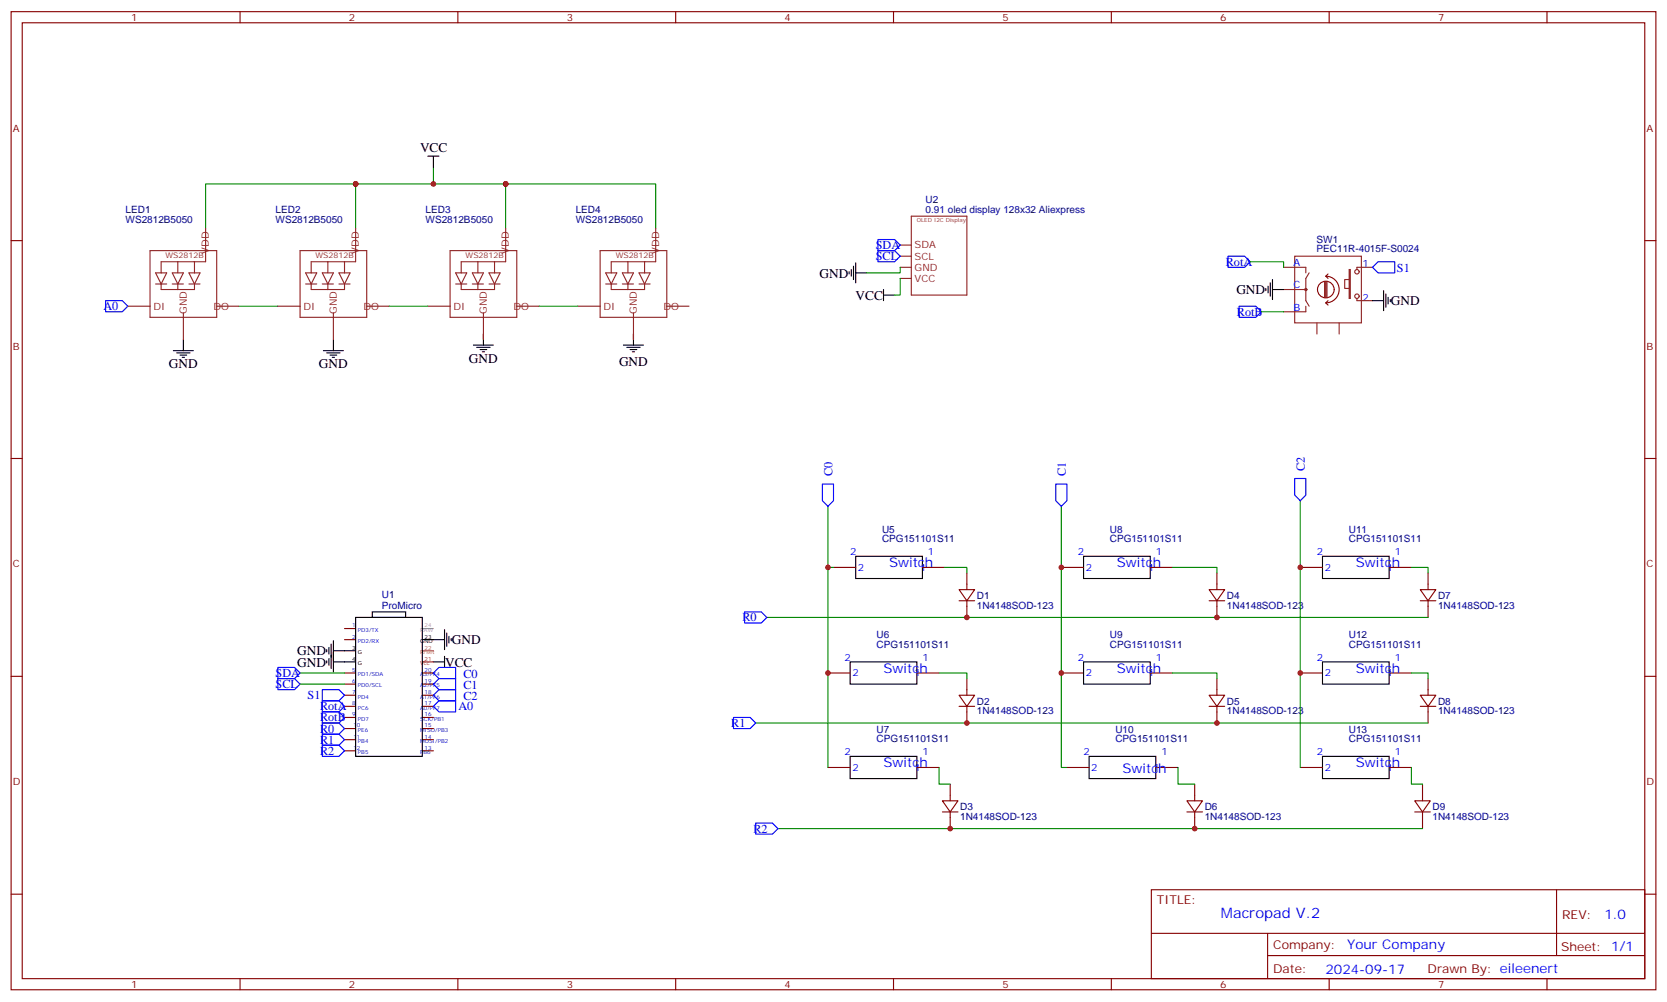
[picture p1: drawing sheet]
<svg xmlns="http://www.w3.org/2000/svg" width="529mm" height="318mm" viewBox="0 0 529 318" stroke-linecap="round" stroke-linejoin="round" font-family="sans-serif">
<g fill="none" stroke="#870000" stroke-width=".35">
<path d="M3.5 3.7h522.1v310.4h-522.1zM7.1 7.2h515v303.4h-515zM76.2 3.7v3.5M145.3 3.7v3.5M214.5 3.7v3.5M283.6 3.7v3.5M352.8 3.7v3.5M421.9 3.7v3.5M491.1 3.7v3.5M3.5 76.4h3.6M522.1 76.4h3.5M3.5 145.5h3.6"/>
<path d="M522.1 145.5h3.5M109.4 199.5h3.5M264.6 180.1h7M292.8 180.1h7.1M304.4 187.1h5l-2.5 3.6zM304.4 190.7h5M306.9 181.9v5.2M306.9 190.7v5.3M336.9 180.1h7.1M365.1 180.1h7.1M383.8 187.1h5l-2.5 3.6zM383.8 190.7h5"/>
<path d="M386.3 181.9v5.2M386.3 190.7v5.3M412.7 180.1h7.1M441 180.1h7M450.8 187.1h5l-2.5 3.6zM450.8 190.7h5M453.3 181.9v5.2M453.3 190.7v5.3M3.5 214.7h3.6M109.4 203h3.5M109.4 213.6h3.5M109.4 217.1h3.5"/>
<path d="M134.1 213.6h3.5M134.1 217.1h3.5M262.8 213.6h7.1M291 213.6h7.1M306.9 215.4v5.3M336.9 213.6h7.1M365.1 213.6h7.1M386.3 215.4v5.3M412.7 213.6h7.1M441 213.6h7M453.3 215.4v5.3M522.1 214.7h3.5"/>
<path d="M109.4 220.7h3.5M109.4 224.2h3.5M109.4 227.7h3.5M109.4 231.2h3.5M109.4 234.8h3.5M109.4 238.3h3.5M134.1 220.7h3.5M134.1 224.2h3.5M134.1 227.7h3.5M134.1 231.2h3.5M134.1 234.8h3.5M134.1 238.3h3.5"/>
<path d="M304.4 220.7h5l-2.5 3.5zM304.4 224.2h5M306.9 224.2v5.3M383.8 220.7h5l-2.5 3.5zM383.8 224.2h5M386.3 224.2v5.3M450.8 220.7h5l-2.5 3.5zM450.8 224.2h5M453.3 224.2v5.3M262.8 243.6h7.1M291 243.6h7.1M299.2 254.2h4.9l-2.5 3.5z"/>
<path d="M299.2 257.7h4.9M301.6 248.9v5.3M301.6 257.7v5.3M338.7 243.6h7M366.9 243.6h7M376.8 254.2h4.9l-2.5 3.5zM376.8 257.7h4.9M379.2 248.9v5.3M379.2 257.7v5.3M412.7 243.6h7.1M441 243.6h7M449.1 254.2h4.9l-2.4 3.5z"/>
<path d="M449.1 257.7h4.9M451.6 248.9v5.3M451.6 257.7v5.3M3.5 283.8h3.6M365.5 282.4h156.6v28.2h-156.6zM365.5 296.2h156.5M402.4 296.2v14.2M494.1 282.4v20.9M522.1 283.8h3.5M76.2 310.6v3.5M145.3 310.6v3.5M214.5 310.6v3.5"/>
<path d="M283.6 310.6v3.5M352.8 310.6v3.5M402.4 303.3h119.6M421.9 310.6v3.5M491.1 310.6v3.5"/>
</g>
<g fill="none" stroke="#000" stroke-width=".35">
<path d="M135.8 49.6h3.5M137.6 49.6v3.5M269.5 86.3v.7M270.2 85.5v2.2M270.9 84.5v4.2M271.6 86.6h3.6M271.6 83.4v6.4M280.5 93.7h3.5M280.5 91.9v3.5M401.8 91.5v.8M402.5 90.8v2.2M403.2 89.8v4.2"/>
<path d="M403.9 91.9h3.6M403.9 88.7v6.4M435.7 95.4h3.5M439.2 92.3v6.3M439.9 93.3v4.2M440.6 94.4v2.1M441.3 95.1v.7M55 111.3h6.4M56.1 112h4.2M57.1 112.7h2.2M57.9 113.4h.7M58.2 107.8v3.5"/>
<path d="M102.7 111.3h6.3M103.7 112h4.2M104.8 112.7h2.1M105.5 113.4h.7M105.8 107.8v3.5M150.3 109.5h6.3M151.3 110.2h4.3M152.4 110.9h2.1M153.1 111.7h.7M153.5 106v3.5M197.9 109.5h6.4M199 110.2h4.2"/>
<path d="M200 110.9h2.1M200.7 111.7h.7M201.1 106v3.5M271.6 176.6h21.2v7h-21.2zM344 176.6h21.1v7h-21.1zM419.8 176.6h21.2v7h-21.2zM112.9 196h21.2v44.1h-21.2zM118.2 194.2h10.6v1.8h-10.6zM141.1 199.8v6.4M103.7 206.2v.7M103.7 209.7v.7M104.4 205.5v2.1"/>
<path d="M104.4 209v2.1M105.1 204.4v7.8M105.8 206.6h7.1M105.8 210.1h7.1M105.8 203.4v9.9M134.1 203h7M137.6 210.1h3.5M141.1 208.3v3.5M141.8 200.9v4.2M142.5 202v2.1M143.2 202.7v.7M269.9 210.1h21.1v7h-21.1z"/>
<path d="M344 210.1h21.1v7h-21.1zM419.8 210.1h21.2v7h-21.2zM269.9 240.1h21.1v7h-21.1zM345.7 240.1h21.2v7h-21.2zM419.8 240.1h21.2v7h-21.2z"/>
</g>
<path d="M134.1 210.1h3.5" fill="none" stroke="#f00" stroke-width=".35"/>
<path d="M134.1 206.6h3.5" fill="none" stroke="#f60" stroke-width=".35"/>
<path d="M134.1 199.5h3.5" fill="none" stroke="#999" stroke-width=".35"/>
<g fill="none" stroke="#00f" stroke-width=".35">
<path d="M278.7 76h5.3l1.8 1.8-1.8 1.8h-5.3zM278.7 79.6h5.3l1.8 1.7-1.8 1.8h-5.3zM33.5 95.4h5.3l1.8 1.8-1.8 1.8h-5.3zM389.8 81.3h5.3l1.8 1.8-1.8 1.7h-5.3zM393.3 97.2h5.3l1.8 1.8-1.8 1.7h-5.3zM437.4 83.1h5.3v3.5h-5.3l-1.7-1.8zM261.1 153.6h3.5v5.3l-1.8 1.8-1.7-1.8zM335.1 153.6h3.6v5.3l-1.8 1.8-1.8-1.8zM411 151.9h3.5v5.3l-1.8 1.7-1.7-1.7zM236.4 194.2h5.3l1.7 1.8-1.7 1.7h-5.3zM88.2 211.8h5.3l1.7 1.8-1.7 1.8h-5.3zM88.2 215.4h5.3l1.7 1.7-1.7 1.8h-5.3z"/>
<path d="M102.3 218.9h5.3l1.8 1.8-1.8 1.7h-5.3zM137.6 213.6l1.7-1.8h5.3v3.6h-5.3zM137.6 217.1l1.7-1.7h5.3v3.5h-5.3zM102.3 222.4h5.3l1.8 1.8-1.8 1.8h-5.3zM102.3 226h5.3l1.8 1.7-1.8 1.8h-5.3zM102.3 229.5h5.3l1.8 1.7-1.8 1.8h-5.3zM102.3 233h5.3l1.8 1.8-1.8 1.7h-5.3zM102.3 236.5h5.3l1.8 1.8-1.8 1.8h-5.3zM137.6 220.7l1.7-1.8h5.3v3.5h-5.3zM137.6 224.2l1.7-1.8h5.3v3.6h-5.3zM232.8 227.7h5.3l1.8 1.8-1.8 1.7h-5.3zM239.9 261.2h5.3l1.7 1.8-1.7 1.8h-5.3z"/>
</g>
<g fill="none" stroke="#8c2424" stroke-width=".35">
<path d="M47.6 79.6h21.2v21.1h-21.2zM65.3 72.5v10.6h-14.1v3.5M95.2 79.6h21.2v21.1h-21.2zM112.9 72.5v10.6h-14.1v3.5M142.9 79.6h21.1v21.1h-21.1zM160.5 72.5v10.6h-14.1v3.5M190.5 79.6h21.2v21.1h-21.2zM208.1 72.5v10.6h-14.1v3.5M285.8 77.8h3.5M289.3 68.6h17.6v25.1h-17.6zM40.6 97.2h7M49.4 86.6h3.5l-1.7 3.5z"/>
<path d="M49.4 90.1h3.5M51.2 90.1v1.8h10.5v-1.8M54.7 86.6h3.5l-1.8 3.5zM54.7 90.1h3.5M56.4 83.1v3.5M56.4 90.1v1.8M58.2 99.3v8.5M60 86.6h3.5l-1.8 3.5zM60 90.1h3.5M61.7 83.1v3.5M68.8 97.2h7M88.2 97.2h7"/>
<path d="M97 86.6h3.5l-1.7 3.5zM97 90.1h3.5M98.8 90.1v1.8h10.6v-1.8M102.3 86.6h3.5l-1.7 3.5zM102.3 90.1h3.5M104.1 83.1v3.5M104.1 90.1v1.8M105.8 99.3v8.5M107.6 86.6h3.5l-1.7 3.5zM107.6 90.1h3.5M109.4 83.1v3.5M116.4 97.2h7.1"/>
<path d="M135.8 97.2h7.1M144.6 86.6h3.6l-1.8 3.5zM144.6 90.1h3.6M146.4 90.1v1.8h10.6v-1.8M149.9 86.6h3.6l-1.8 3.5zM149.9 90.1h3.6M151.7 83.1v3.5M151.7 90.1v1.8M153.5 99.3v8.5M155.2 86.6h3.5l-1.7 3.5zM155.2 90.1h3.5M157 83.1v3.5"/>
<path d="M164 97.2h7.1M183.4 97.2h7.1M192.3 86.6h3.5l-1.8 3.5zM192.3 90.1h3.5M194 90.1v1.8h10.6v-1.8M197.6 86.6h3.5l-1.8 3.5zM197.6 90.1h3.5M199.3 83.1v3.5M199.3 90.1v1.8M201.1 99.3v8.5M202.8 86.6h3.6l-1.8 3.5zM202.8 90.1h3.6"/>
<path d="M204.6 83.1v3.5M211.7 97.2h7M285.8 81.3h3.5M285.8 84.8h3.5M285.8 88.4h3.5M407.5 84.8h7v1.8M407.5 91.9h7M411 81.3h21.2v21.2h-21.2zM414.5 97.2v1.8h-7M415.6 86.6l-1.1 1.8v7l1.1 1.8M428.3 85.5h.3v9.2h-.3zM428.3 88.7h-1.4v2.8h1.4"/>
<path d="M430.7 94.7v.7h5M435.7 84.8h-5v.7M418 102.5v3.5M425.1 102.5v3.5"/>
<circle cx="414.5" cy="91.9" r=".35"/>
<circle cx="430.7" cy="86.3" r=".71"/>
<circle cx="430.7" cy="94" r=".71"/>
</g>
<g fill="none" stroke="#008700" stroke-width=".35">
<path d="M112.9 58.4v14.1M137.6 53.1v5.3M160.5 58.4v14.1M65.3 72.5v-14.1h142.8v14.1M75.8 97.2h12.4M123.5 97.2h12.3M171.1 97.2h12.3M285.8 88.4v5.3h-1.8M285.8 84.8v1.8h-10.6M396.9 83.1h10.6v1.7M400.4 99h7.1M153.5 106v1.8"/>
<path d="M201.1 106v1.8M412.7 158.9v84.7M262.8 160.7v82.9M336.9 160.7v82.9h1.8M243.4 196h209.9M262.8 180.1h1.8M299.9 180.1h7v1.8M372.2 180.1h14.1v1.8M448 180.1h5.3v1.8M95.2 213.6h14.2M95.2 217.1h14.2M298.1 213.6h8.8v1.8"/>
<path d="M372.2 213.6h14.1v1.8M448 213.6h5.3v1.8M239.9 229.5h213.4M298.1 243.6v5.3h3.5M373.9 243.6v5.3h5.3M448 243.6v5.3h3.6M246.9 263h204.7"/>
</g>
<path d="M420.5 89.4v5M420.9 87.7a4.2 4.2 0 0 1 4.2 4.2 4.2 4.2 0 0 1-4.2 4.2M420.9 96.1l.7 .7M420.9 89.4v5M420.9 87.7l.7 .7M421.2 89.4v5M421.6 95.4l-.7 .7M421.6 87l-.7 .7M423.5 91.9a2.65 2.65 0 0 0-3.7-2.4 2.65 2.65 0 0 0-.6 4.4 2.65 2.65 0 0 0 4.2-1.3l.1-.6" fill="none" stroke="#850000" stroke-width=".35"/>
<g fill="#c00">
<circle cx="306.9" cy="196" r=".88"/>
<circle cx="386.3" cy="196" r=".88"/>
<circle cx="262.8" cy="213.6" r=".88"/>
<circle cx="336.9" cy="180.1" r=".88"/>
<circle cx="336.9" cy="213.6" r=".88"/>
<circle cx="412.8" cy="180.1" r=".88"/>
<circle cx="412.8" cy="213.6" r=".88"/>
<circle cx="306.9" cy="229.5" r=".88"/>
<circle cx="386.3" cy="229.5" r=".88"/>
<circle cx="301.6" cy="263" r=".88"/>
<circle cx="379.2" cy="263" r=".88"/>
<circle cx="137.6" cy="58.4" r=".88"/>
<circle cx="160.5" cy="58.4" r=".88"/>
<circle cx="112.9" cy="58.4" r=".88"/>
<circle cx="262.8" cy="180.1" r=".88"/>
</g>
<text font-size="4.6" fill="#00f" x="387.6" y="291.4">Macropad V.2</text>
<g font-size="4.2">
<text x="133.3" y="48.4">VCC</text>
<text x="260.2" y="88.1">GND</text>
<text x="271.6" y="95.1">VCC</text>
<text x="392.5" y="93.4">GND</text>
<text x="441.5" y="96.8">GND</text>
<text x="53.6" y="116.9">GND</text>
<text x="101.2" y="116.9">GND</text>
<text x="148.9" y="115.2">GND</text>
<text x="196.5" y="116.3">GND</text>
<text x="94.4" y="208">GND</text>
<text x="143.4" y="204.4">GND</text>
<text x="94.4" y="211.6">GND</text>
<text x="141.3" y="211.6">VCC</text>
</g>
<g font-size="4.2" fill="#00f">
<text x="282.2" y="180.1">Switch</text>
<text x="354.5" y="180.1">Switch</text>
<text x="430.4" y="180.1">Switch</text>
<text x="280.5" y="213.6">Switch</text>
<text x="354.5" y="213.6">Switch</text>
<text x="430.4" y="213.6">Switch</text>
<text x="280.5" y="243.6">Switch</text>
<text x="356.3" y="245.4">Switch</text>
<text x="430.4" y="243.6">Switch</text>
<text x="509.3" y="291.7">1.0</text>
<text x="427.7" y="301.2">Your Company</text>
<text x="420.7" y="309">2024-09-17</text>
</g>
<g font-size="3.9" fill="#00f">
<text x="278" y="79.1">SDA</text>
<text x="278" y="82.6">SCL</text>
<text x="389.1" y="84.3">RotA</text>
<text x="443.4" y="86.2">S1</text>
<text x="32.8" y="98.5">A0</text>
<text x="392.6" y="100.2">RotB</text>
<text x="414.2" y="149.4" transform="rotate(-90 414.2 149.4)">C2</text>
<text x="264.3" y="151.2" transform="rotate(-90 264.3 151.2)">C0</text>
<text x="338.4" y="151.2" transform="rotate(-90 338.4 151.2)">C1</text>
<text x="235.7" y="197.2">R0</text>
<text x="87.5" y="214.9">SDA</text>
<text x="147.1" y="215.1">C0</text>
<text x="87.5" y="218.4">SCL</text>
<text x="97.6" y="221.9">S1</text>
<text x="147.1" y="218.6">C1</text>
<text x="101.6" y="225.5">RotA</text>
<text x="145.5" y="225.5">A0</text>
<text x="147.1" y="222.1">C2</text>
<text x="101.6" y="229">RotB</text>
<text x="101.6" y="232.5">R0</text>
<text x="232.1" y="230.8">R1</text>
<text x="101.6" y="236">R1</text>
<text x="101.6" y="239.6">R2</text>
<text x="239.2" y="264.3">R2</text>
</g>
<g font-size="3.9" fill="#800">
<text x="367.2" y="287">TITLE:</text>
<text x="495.9" y="291.7">REV:</text>
<text x="404.1" y="301.2">Company:</text>
<text x="495.5" y="301.8">Sheet: 1/1</text>
<text x="404.1" y="308.9">Date:</text>
<text x="453.2" y="308.9">Drawn By: eileenert</text>
</g>
<g font-size="3.2" fill="#800">
<text x="41.6" y="6.7">1</text>
<text x="110.8" y="6.7">2</text>
<text x="179.9" y="6.7">3</text>
<text x="249.1" y="6.7">4</text>
<text x="318.2" y="6.7">5</text>
<text x="387.3" y="6.7">6</text>
<text x="456.5" y="6.7">7</text>
<text x="4.1" y="41.8">A</text>
<text x="522.6" y="41.8">A</text>
<text x="4.1" y="110.9">B</text>
<text x="522.6" y="110.9">B</text>
<text x="4.1" y="180.1">C</text>
<text x="522.6" y="180.1">C</text>
<text x="4.1" y="249.2">D</text>
<text x="522.6" y="249.2">D</text>
<text x="41.6" y="313.6">1</text>
<text x="110.8" y="313.6">2</text>
<text x="179.9" y="313.6">3</text>
<text x="249.1" y="313.6">4</text>
<text x="318.2" y="313.6">5</text>
<text x="387.3" y="313.6">6</text>
<text x="456.5" y="313.6">7</text>
</g>
<g font-size="3.2" fill="#000080">
<text x="293.8" y="64.5">U2</text>
<text x="39.9" y="70.7">WS2812B5050</text>
<text x="39.9" y="67.7">LED1</text>
<text x="87.5" y="70.7">WS2812B5050</text>
<text x="87.5" y="67.7">LED2</text>
<text x="135.1" y="70.7">WS2812B5050</text>
<text x="135.1" y="67.7">LED3</text>
<text x="182.7" y="70.7">WS2812B5050</text>
<text x="182.7" y="67.7">LED4</text>
<text x="293.8" y="67.6">0.91 oled display 128x32 Aliexpress</text>
<text x="417.9" y="77">SW1</text>
<text x="417.9" y="80">PEC11R-4015F-S0024</text>
<text x="280" y="172">CPG151101S11</text>
<text x="280" y="169">U5</text>
<text x="352.3" y="172">CPG151101S11</text>
<text x="352.3" y="169">U8</text>
<text x="428.2" y="172">CPG151101S11</text>
<text x="428.2" y="169">U11</text>
<text x="121.2" y="189.8">U1</text>
<text x="310.1" y="190.2">D1</text>
<text x="389.5" y="190.2">D4</text>
<text x="456.5" y="190.2">D7</text>
<text x="121.2" y="193.1">ProMicro</text>
<text x="310.1" y="193.2">1N4148SOD-123</text>
<text x="389.5" y="193.2">1N4148SOD-123</text>
<text x="456.5" y="193.2">1N4148SOD-123</text>
<text x="278.2" y="202.5">U6</text>
<text x="352.3" y="202.5">U9</text>
<text x="428.2" y="202.5">U12</text>
<text x="278.2" y="205.5">CPG151101S11</text>
<text x="352.3" y="205.5">CPG151101S11</text>
<text x="428.2" y="205.5">CPG151101S11</text>
<text x="310.1" y="226.7">1N4148SOD-123</text>
<text x="310.1" y="223.7">D2</text>
<text x="389.5" y="226.7">1N4148SOD-123</text>
<text x="389.5" y="223.7">D5</text>
<text x="456.5" y="226.7">1N4148SOD-123</text>
<text x="456.5" y="223.7">D8</text>
<text x="278.2" y="232.5">U7</text>
<text x="354.1" y="232.5">U10</text>
<text x="428.2" y="232.5">U13</text>
<text x="278.2" y="235.5">CPG151101S11</text>
<text x="354.1" y="235.5">CPG151101S11</text>
<text x="428.2" y="235.5">CPG151101S11</text>
<text x="304.8" y="257.2">D3</text>
<text x="382.4" y="257.2">D6</text>
<text x="454.7" y="257.2">D9</text>
<text x="304.8" y="260.2">1N4148SOD-123</text>
<text x="382.4" y="260.2">1N4148SOD-123</text>
<text x="454.7" y="260.2">1N4148SOD-123</text>
</g>
<g font-size="3.2" fill="#8d2323">
<text x="66.3" y="80.6" transform="rotate(-90 66.3 80.6)">VDD</text>
<text x="113.9" y="80.6" transform="rotate(-90 113.9 80.6)">VDD</text>
<text x="161.6" y="80.6" transform="rotate(-90 161.6 80.6)">VDD</text>
<text x="209.2" y="80.6" transform="rotate(-90 209.2 80.6)">VDD</text>
<text x="290.3" y="78.8">SDA</text>
<text x="290.3" y="82.4">SCL</text>
<text x="290.3" y="85.9">GND</text>
<text x="290.3" y="89.4">VCC</text>
<text x="48.7" y="98.2">DI</text>
<text x="59.3" y="99.7" transform="rotate(-90 59.3 99.7)">GND</text>
<text x="67.7" y="98.2">DO</text>
<text x="96.3" y="98.2">DI</text>
<text x="106.9" y="99.7" transform="rotate(-90 106.9 99.7)">GND</text>
<text x="115.4" y="98.2">DO</text>
<text x="143.9" y="98.2">DI</text>
<text x="154.5" y="99.7" transform="rotate(-90 154.5 99.7)">GND</text>
<text x="163" y="98.2">DO</text>
<text x="191.6" y="98.2">DI</text>
<text x="202.1" y="99.7" transform="rotate(-90 202.1 99.7)">GND</text>
<text x="210.6" y="98.2">DO</text>
</g>
<g font-size="3.2" fill="#00f">
<text x="410.6" y="84.5">A</text>
<text x="432.5" y="84.8">1</text>
<text x="410.6" y="91.5">C</text>
<text x="432.5" y="95.4">2</text>
<text x="410.6" y="98.6">B</text>
<text x="269.9" y="176.2">2</text>
<text x="294.6" y="176.2">1</text>
<text x="342.2" y="176.2">2</text>
<text x="366.9" y="176.2">1</text>
<text x="418" y="176.2">2</text>
<text x="442.7" y="176.2">1</text>
<text x="272.3" y="181.2">2</text>
<text x="292.1" y="181.2">1</text>
<text x="344.7" y="181.2">2</text>
<text x="364.4" y="181.2">1</text>
<text x="420.5" y="181.2">2</text>
<text x="440.3" y="181.2">1</text>
<text x="268.1" y="209.7">2</text>
<text x="292.8" y="209.7">1</text>
<text x="342.2" y="209.7">2</text>
<text x="366.9" y="209.7">1</text>
<text x="418" y="209.7">2</text>
<text x="442.7" y="209.7">1</text>
<text x="270.6" y="214.7">2</text>
<text x="290.3" y="214.7">1</text>
<text x="344.7" y="214.7">2</text>
<text x="364.4" y="214.7">1</text>
<text x="420.5" y="214.7">2</text>
<text x="440.3" y="214.7">1</text>
<text x="268.1" y="239.7">2</text>
<text x="292.8" y="239.7">1</text>
<text x="344" y="239.7">2</text>
<text x="368.7" y="239.7">1</text>
<text x="418" y="239.7">2</text>
<text x="442.7" y="239.7">1</text>
<text x="270.6" y="244.7">2</text>
<text x="290.3" y="244.7">1</text>
<text x="346.4" y="244.7">2</text>
<text x="366.2" y="244.7">1</text>
<text x="420.5" y="244.7">2</text>
<text x="440.3" y="244.7">1</text>
</g>
<g font-size="2.5" fill="#8d2323">
<text x="52.6" y="82">WS2812B</text>
<text x="100.2" y="82">WS2812B</text>
<text x="147.8" y="82">WS2812B</text>
<text x="195.4" y="82">WS2812B</text>
</g>
<text font-size="1.8" fill="#8d2323" x="291" y="70.4">OLED I2C Display</text>
<g font-size="1.8" fill="#00f">
<text x="111.8" y="199.1">1</text>
<text x="111.8" y="202.7">2</text>
<text x="113.6" y="200.6">PD3/TX</text>
<text x="113.6" y="204.1">PD2/RX</text>
<text x="111.8" y="213.3">5</text>
<text x="113.6" y="214.7">PD1/SDA</text>
<text x="133.3" y="214.7">A3/PF4</text>
<text x="134.8" y="213.3">20</text>
<text x="111.8" y="216.8">6</text>
<text x="111.8" y="220.3">7</text>
<text x="113.6" y="218.2">PD0/SCL</text>
<text x="113.6" y="221.7">PD4</text>
<text x="133.3" y="221.7">A1/PF6</text>
<text x="133.3" y="218.2">A2/PF5</text>
<text x="134.8" y="220.3">18</text>
<text x="134.8" y="216.8">19</text>
<text x="111.8" y="223.8">8</text>
<text x="111.8" y="227.4">9</text>
<text x="113.6" y="225.2">PC6</text>
<text x="133.3" y="225.2">A0/PF7</text>
<text x="134.8" y="227.4">16</text>
<text x="134.8" y="223.8">17</text>
<text x="112.2" y="230.9">10</text>
<text x="113.6" y="228.8">PD7</text>
<text x="113.6" y="232.3">PE6</text>
<text x="133.3" y="232.3">MISO/PB3</text>
<text x="133.3" y="228.8">SCK/PB1</text>
<text x="134.8" y="230.9">15</text>
<text x="112.2" y="234.4">11</text>
<text x="112.2" y="237.9">12</text>
<text x="113.6" y="235.8">PB4</text>
<text x="113.6" y="239.4">PB5</text>
<text x="133.3" y="239.4">PB6</text>
<text x="133.3" y="235.8">MOSI/PB2</text>
<text x="134.8" y="237.9">13</text>
<text x="134.8" y="234.4">14</text>
</g>
<g font-size="1.8" fill="#999">
<text x="133.3" y="200.6">RAW</text>
<text x="134.8" y="199.1">24</text>
</g>
<g font-size="1.8">
<text x="134.8" y="202.7">23</text>
<text x="111.8" y="206.2">3</text>
<text x="111.8" y="209.7">4</text>
<text x="113.6" y="207.6">G</text>
<text x="133.3" y="204.1">GND</text>
<text x="113.6" y="211.1">G</text>
</g>
<g font-size="1.8" fill="#f60">
<text x="133.3" y="207.6">Rrset</text>
<text x="134.8" y="206.2">22</text>
</g>
<g font-size="1.8" fill="#f00">
<text x="134.8" y="209.7">21</text>
<text x="133.3" y="211.1">Vcc</text>
</g>
</svg>
